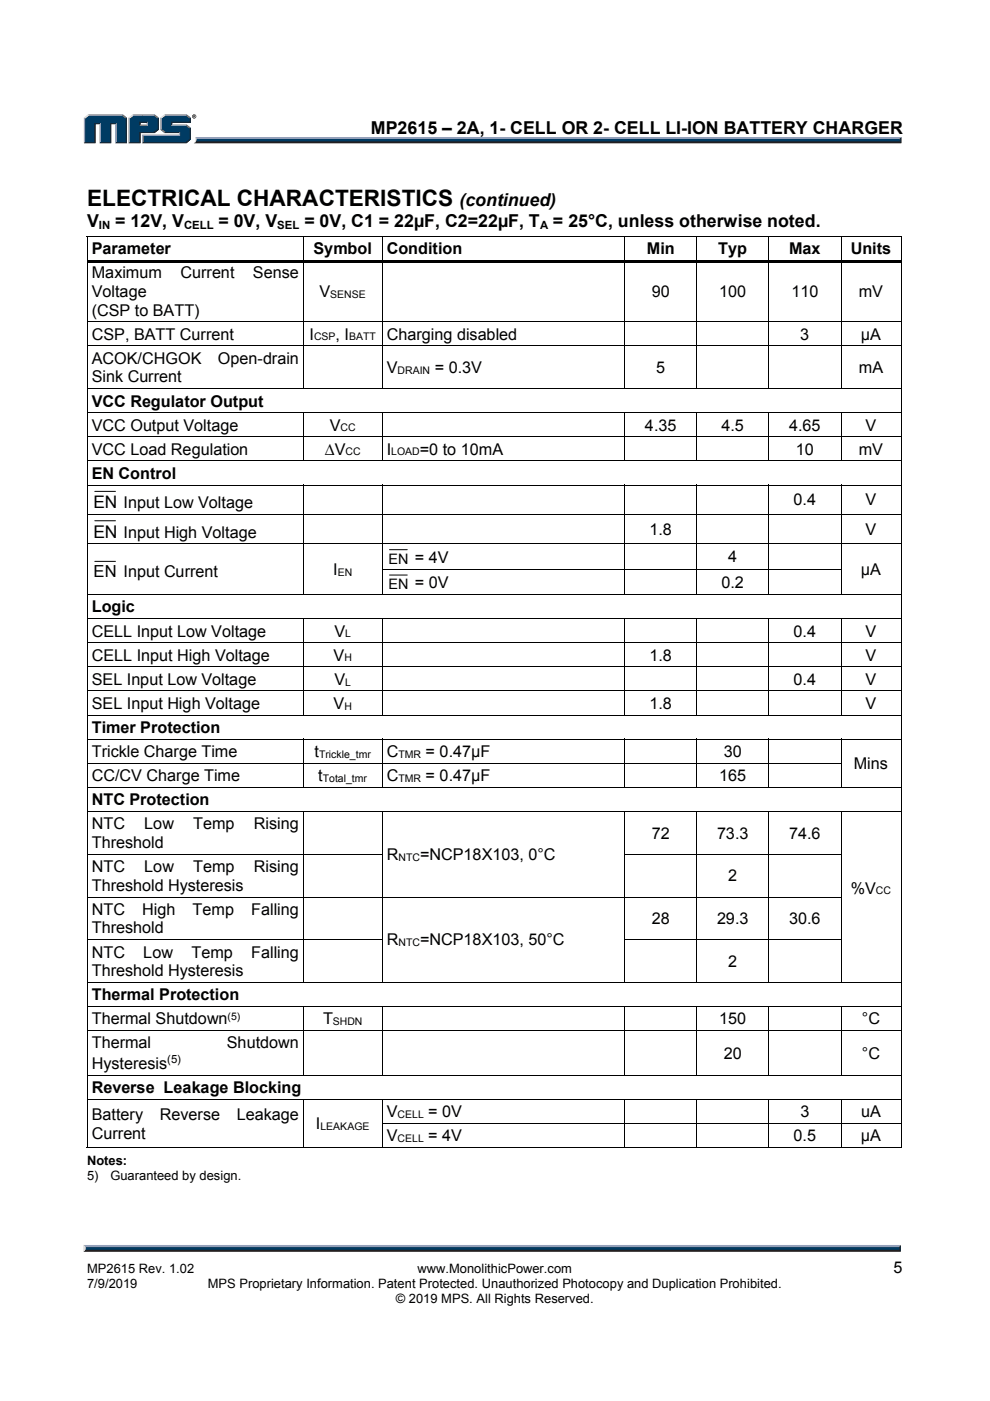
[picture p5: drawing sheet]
<svg xmlns="http://www.w3.org/2000/svg" width="210mm" height="297mm" viewBox="0 0 210 297" stroke-linecap="round" stroke-linejoin="round" font-family="sans-serif">
<path d="M18.1 264.7h172.6l.4 .7h-173.4z" fill="#231f20"/>
<path d="M17.7 264h173.4l-.4 .7h-172.6z" fill="#94a0b9"/>
<path d="M191.1 264v1.4l-.4-.4v-.6z" fill="#001339"/>
<path d="M18.1 264.4h172.6v.6h-172.6z" fill="#003b63"/>
<path d="M17.7 263.9l.4 .5v.6l-.4 .4z" fill="#dcddde"/>
<path d="M41.5 29.1h149.7l-.4 .6h-149.2z" fill="#94a0b9"/>
<path d="M41.6 29.7h149.2l.4 .7h-150.1l.4-.3z" fill="#231f20"/>
<path d="M190.8 29.5l.4-.4v1.3l-.4-.4z" fill="#001339"/>
<path d="M41.7 29.5h149.1v.5h-149.2z" fill="#003b63"/>
<path d="M41.5 29.1l.2 .4-.1 .5-.5 .4 .4-.6z" fill="#dcddde"/>
<path d="M29.5 26.7l.3-.3h1.3l.3 .3z" fill="#94a0b9"/>
<g fill="#003b63">
<path d="M18.1 25.1l.8-.6h7l.8 .6v5h-2v-4h-1.4v4h-1.9v-4h-1.4v4h-1.9z"/>
<path d="M27.5 25.1l.8-.6h2.1v1.3h-.9v.9h1.9v-.9h-1.2v-1.3h2.4l.8 .6v2.2l-.8 .7h-3.1v2.1h-2z"/>
<path d="M30.4 28.8h7.8v-.8h-3.2l-.8-.7v-2.2l.8-.6h4.4l.8 .6v.7h-3.9v.9h3.1l.8 .6v2.1l-.8 .7h-9z"/>
</g>
<path d="M34.9 24.4h4.7" fill="none" stroke="#94a0b9" stroke-width=".26"/>
<path d="M34 24.9l.9-.6 .2 .2-.8 .6z" fill="#dcddde"/>
<path d="M34.2 24.9v2.6" fill="none" stroke="#94a0b9" stroke-width=".26"/>
<path d="M34 27.5l.3-.2 .8 .7-.2 .2z" fill="#547194"/>
<path d="M34.9 28.1h3.3" fill="none" stroke="#001339" stroke-width=".26"/>
<g fill="#94a0b9">
<path d="M30.2 28.6h7.8v-.4l.2-.2v.8h-7.8z"/>
<path d="M30.2 28.6l.2 .2v1.3l-.2 .3z"/>
</g>
<path d="M36.3 25.8h3.9v-.7l.3-.2v1.2h-4v.3l-.2 .3z" fill="#001339"/>
<path d="M36.3 26.5h3.3" fill="none" stroke="#94a0b9" stroke-width=".26"/>
<path d="M39.6 26.4l.9 .7-.3 .2-.8-.6z" fill="#547194"/>
<g fill="#001339">
<path d="M30.2 30.4l.2-.3h9l.8-.7v-2.1l.3-.2v2.5l-.9 .8z"/>
<path d="M29.5 28h3.1l.8-.7v-2.2l.3-.2v2.6l-.9 .7h-3v2.2h-2.5l.2-.3h2z"/>
</g>
<path d="M32.8 24.3l.9 .6-.3 .2-.8-.6z" fill="#547194"/>
<path d="M28.1 24.4h4.7" fill="none" stroke="#94a0b9" stroke-width=".26"/>
<path d="M27.3 24.9l.8-.6 .2 .2-.8 .6z" fill="#dcddde"/>
<path d="M27.4 24.9v5.5" fill="none" stroke="#94a0b9" stroke-width=".26"/>
<path d="M31.1 26.1l.3-.3v.9l-.3-.3z" fill="#94a0b9"/>
<g fill="#001339">
<path d="M29.5 25.8h1.9l-.3 .3h-1.3v.3l-.3 .3z"/>
<path d="M26.7 25.1l.2-.2v5.5h-2.4l.2-.3h2z"/>
</g>
<path d="M26 24.3l.9 .6-.2 .2-.8-.6z" fill="#547194"/>
<path d="M18.7 24.4h7.3" fill="none" stroke="#94a0b9" stroke-width=".26"/>
<path d="M17.8 24.9l.9-.6 .2 .2-.8 .6z" fill="#dcddde"/>
<path d="M17.9 24.9v5.5" fill="none" stroke="#94a0b9" stroke-width=".26"/>
<path d="M20 26.1h1.4l-.3 .2h-.8v4.1h-2.5l.3-.3h1.9z" fill="#001339"/>
<path d="M21.3 26.1v4.3" fill="none" stroke="#94a0b9" stroke-width=".26"/>
<path d="M23.3 26.1h1.4l-.2 .2h-.9v4.1h-2.5l.3-.3h1.9z" fill="#001339"/>
<path d="M24.6 26.1v4.3" fill="none" stroke="#94a0b9" stroke-width=".26"/>
<path d="M39.6 24.3l.9 .6-.3 .2-.8-.6z" fill="#547194"/>
<path d="M40.8 24.7a.43 .43 0 0 1 .8 0 .43 .43 0 0 1-.8 0zM40.8 24.7a.36 .36 0 0 0 .7 0 .36 .36 0 0 0-.7 0zM41 24.5h.3l.1 .4-.2-.2-.2 .2zM41.1 24.5v.2h.1z" fill="#231f20"/>
<path d="M41.5 29.1h149.7l-.4 .6h-149.2z" fill="#94a0b9"/>
<path d="M41.6 29.7h149.2l.4 .7h-150.1l.4-.3z" fill="#231f20"/>
<path d="M190.8 29.5l.4-.4v1.3l-.4-.4z" fill="#001339"/>
<path d="M41.7 29.5h149.1v.5h-149.2z" fill="#003b63"/>
<path d="M41.5 29.1l.2 .4-.1 .5-.5 .4 .4-.6z" fill="#dcddde"/>
<path d="M29.5 26.7l.3-.3h1.3l.3 .3z" fill="#94a0b9"/>
<g fill="#003b63">
<path d="M18.1 25.1l.8-.6h7l.8 .6v5h-2v-4h-1.4v4h-1.9v-4h-1.4v4h-1.9z"/>
<path d="M27.5 25.1l.8-.6h2.1v1.3h-.9v.9h1.9v-.9h-1.2v-1.3h2.4l.8 .6v2.2l-.8 .7h-3.1v2.1h-2z"/>
<path d="M30.4 28.8h7.8v-.8h-3.2l-.8-.7v-2.2l.8-.6h4.4l.8 .6v.7h-3.9v.9h3.1l.8 .6v2.1l-.8 .7h-9z"/>
</g>
<path d="M34.9 24.4h4.7" fill="none" stroke="#94a0b9" stroke-width=".26"/>
<path d="M34 24.9l.9-.6 .2 .2-.8 .6z" fill="#dcddde"/>
<path d="M34.2 24.9v2.6" fill="none" stroke="#94a0b9" stroke-width=".26"/>
<path d="M34 27.5l.3-.2 .8 .7-.2 .2z" fill="#547194"/>
<path d="M34.9 28.1h3.3" fill="none" stroke="#001339" stroke-width=".26"/>
<g fill="#94a0b9">
<path d="M30.2 28.6h7.8v-.4l.2-.2v.8h-7.8z"/>
<path d="M30.2 28.6l.2 .2v1.3l-.2 .3z"/>
</g>
<path d="M36.3 25.8h3.9v-.7l.3-.2v1.2h-4v.3l-.2 .3z" fill="#001339"/>
<path d="M36.3 26.5h3.3" fill="none" stroke="#94a0b9" stroke-width=".26"/>
<path d="M39.6 26.4l.9 .7-.3 .2-.8-.6z" fill="#547194"/>
<g fill="#001339">
<path d="M30.2 30.4l.2-.3h9l.8-.7v-2.1l.3-.2v2.5l-.9 .8z"/>
<path d="M29.5 28h3.1l.8-.7v-2.2l.3-.2v2.6l-.9 .7h-3v2.2h-2.5l.2-.3h2z"/>
</g>
<path d="M32.8 24.3l.9 .6-.3 .2-.8-.6z" fill="#547194"/>
<path d="M28.1 24.4h4.7" fill="none" stroke="#94a0b9" stroke-width=".26"/>
<path d="M27.3 24.9l.8-.6 .2 .2-.8 .6z" fill="#dcddde"/>
<path d="M27.4 24.9v5.5" fill="none" stroke="#94a0b9" stroke-width=".26"/>
<path d="M31.1 26.1l.3-.3v.9l-.3-.3z" fill="#94a0b9"/>
<g fill="#001339">
<path d="M29.5 25.8h1.9l-.3 .3h-1.3v.3l-.3 .3z"/>
<path d="M26.7 25.1l.2-.2v5.5h-2.4l.2-.3h2z"/>
</g>
<path d="M26 24.3l.9 .6-.2 .2-.8-.6z" fill="#547194"/>
<path d="M18.7 24.4h7.3" fill="none" stroke="#94a0b9" stroke-width=".26"/>
<path d="M17.8 24.9l.9-.6 .2 .2-.8 .6z" fill="#dcddde"/>
<path d="M17.9 24.9v5.5" fill="none" stroke="#94a0b9" stroke-width=".26"/>
<path d="M20 26.1h1.4l-.3 .2h-.8v4.1h-2.5l.3-.3h1.9z" fill="#001339"/>
<path d="M21.3 26.1v4.3" fill="none" stroke="#94a0b9" stroke-width=".26"/>
<path d="M23.3 26.1h1.4l-.2 .2h-.9v4.1h-2.5l.3-.3h1.9z" fill="#001339"/>
<path d="M24.6 26.1v4.3" fill="none" stroke="#94a0b9" stroke-width=".26"/>
<path d="M39.6 24.3l.9 .6-.3 .2-.8-.6z" fill="#547194"/>
<path d="M40.8 24.7a.43 .43 0 0 1 .8 0 .43 .43 0 0 1-.8 0zM40.8 24.7a.36 .36 0 0 0 .7 0 .36 .36 0 0 0-.7 0zM41 24.5h.3l.1 .4-.2-.2-.2 .2zM41.1 24.5v.2h.1z" fill="#231f20"/>
<g fill="#000">
<path d="M18.4 50h.2v.7h-.2zM18.4 55.1h.2v.7h-.2zM18.6 55.1h45.7v.6h-45.7zM64.3 50h.2v.7h-.2zM64.3 55.7h.2v.1h-.2zM64.3 55.1h16.7v.6h-16.7zM81 50h.2v.7h-.2zM81 55.7h.2v.1h-.2zM81 55.1h51.4v.6h-51.4zM132.4 50h.2v.7h-.2zM132.4 55.7h.2v.1h-.2zM132.4 55.1h15.3v.6h-15.3z"/>
<path d="M147.7 50h.2v.7h-.2zM147.7 55.7l.2 .1zM147.7 55.1h15.3v.6h-15.3zM163 50h.2v.7h-.2zM163 55.7h.2v.1h-.2zM163 55.1h15.3v.6h-15.3zM178.3 50h.2v.7h-.2zM178.3 55.7h.2v.1h-.2zM178.3 55.1h12.8v.6h-12.8zM191.1 50h.1v.7h-.1zM191.1 50h.1v.2h-.1zM191.1 55.1h.1v.7h-.1z"/>
<path d="M18.4 68.1h.2v.7h-.2zM18.4 73.3h.2v.6h-.2zM64.3 68.1h.2v.7h-.2zM64.3 73.3h.2v.6h-.2zM81 68.1h.2v.7h-.2zM81 73.3h.2v.6h-.2zM132.4 68.1h.2v.7h-.2zM132.4 73.3h.2v.6h-.2zM147.7 68.1h.2v.7h-.2zM147.7 73.3h.2v.6h-.2zM163 68.1h.2v.7h-.2zM163 73.3h.2v.6h-.2z"/>
<path d="M178.3 68.1h.2v.7h-.2zM178.3 73.3h.2v.6h-.2zM191.1 68.1h.1v.7h-.1zM191.1 73.3h.1v.6h-.1zM18.4 82.3h.2v.7h-.2zM18.4 87.4h.2v.7h-.2zM18.4 92.5h.2v.7h-.2zM18.4 97.6h.2v.7h-.2zM64.3 87.4h.2v.7h-.2zM64.3 92.5h.2v.7h-.2zM81 87.4h.2v.7h-.2zM81 92.5h.2v.7h-.2z"/>
<path d="M132.4 87.4h.2v.7h-.2zM132.4 92.5h.2v.7h-.2zM147.7 87.4h.2v.7h-.2zM147.7 92.5h.2v.7h-.2zM163 87.4h.2v.7h-.2zM163 92.5h.2v.7h-.2zM178.3 87.4h.2v.7h-.2zM178.3 92.5h.2v.7h-.2zM191.1 82.3h.1v.7h-.1zM191.1 87.4h.1v.7h-.1zM191.1 92.5h.1v.7h-.1zM191.1 97.6h.1v.7h-.1z"/>
<path d="M18.4 102.8h.2v.6h-.2zM18.4 108.9h.2v.7h-.2zM18.4 115.2h.2v.7h-.2zM64.3 102.8h.2v.6h-.2zM64.3 108.9h.2v.7h-.2zM64.3 115.2h.2v.7h-.2zM81 102.8h.2v.6h-.2zM81 108.9h.2v.7h-.2zM81 115.2h.2v.7h-.2zM132.4 102.8h.2v.6h-.2zM132.4 108.9h.2v.7h-.2zM132.4 115.2h.2v.7h-.2z"/>
<path d="M147.7 102.8h.2v.6h-.2zM147.7 108.9h.2v.7h-.2zM147.7 115.2h.2v.7h-.2zM163 102.8h.2v.6h-.2zM163 108.9h.2v.7h-.2zM163 115.2h.2v.7h-.2zM178.3 102.8h.2v.6h-.2zM178.3 108.9h.2v.7h-.2zM178.3 115.2h.2v.7h-.2zM191.1 102.8h.1v.6h-.1zM191.1 108.9h.1v.7h-.1zM191.1 115.2h.1v.7h-.1z"/>
<path d="M18.4 120.6h.2v.7h-.2zM18.4 126h.2v.7h-.2zM18.4 131.1h.2v.7h-.2zM18.4 136.2h.2v.7h-.2zM64.3 120.6h.2v.7h-.2zM64.3 131.1h.2v.7h-.2zM64.3 136.2h.2v.7h-.2zM81 120.6h.2v.7h-.2zM81 131.1h.2v.7h-.2zM81 136.2h.2v.7h-.2zM132.4 120.6h.2v.7h-.2zM132.4 131.1h.2v.7h-.2z"/>
<path d="M132.4 136.2h.2v.7h-.2zM147.7 120.6h.2v.7h-.2zM147.7 131.1h.2v.7h-.2zM147.7 136.2h.2v.7h-.2zM163 120.6h.2v.7h-.2zM163 131.1h.2v.7h-.2zM163 136.2h.2v.7h-.2zM178.3 120.6h.2v.7h-.2zM178.3 131.1h.2v.7h-.2zM178.3 136.2h.2v.7h-.2zM191.1 120.6h.1v.7h-.1zM191.1 126h.1v.7h-.1z"/>
<path d="M191.1 131.1h.1v.7h-.1zM191.1 136.2h.1v.7h-.1zM18.4 141.3h.2v.7h-.2zM18.4 146.4h.2v.7h-.2zM18.4 151.5h.2v.7h-.2zM18.4 156.7h.2v.6h-.2zM64.3 141.3h.2v.7h-.2zM64.3 146.4h.2v.7h-.2zM64.3 156.7h.2v.6h-.2zM81 141.3h.2v.7h-.2zM81 146.4h.2v.7h-.2zM81 156.7h.2v.6h-.2z"/>
<path d="M132.4 141.3h.2v.7h-.2zM132.4 146.4h.2v.7h-.2zM132.4 156.7h.2v.6h-.2zM147.7 141.3h.2v.7h-.2zM147.7 146.4h.2v.7h-.2zM147.7 156.7h.2v.6h-.2zM163 141.3h.2v.7h-.2zM163 146.4h.2v.7h-.2zM163 156.7h.2v.6h-.2zM178.3 141.3h.2v.7h-.2zM178.3 146.4h.2v.7h-.2zM178.3 156.7h.2v.6h-.2z"/>
<path d="M191.1 141.3h.1v.7h-.1zM191.1 146.4h.1v.7h-.1zM191.1 151.5h.1v.7h-.1zM191.1 156.7h.1v.6h-.1zM18.4 161.8h.2v.6h-.2zM18.4 166.9h.2v.6h-.2zM18.4 172h.2v.7h-.2zM64.3 161.8h.2v.6h-.2zM64.3 172h.2v.7h-.2zM81 161.8h.2v.6h-.2zM81 172h.2v.7h-.2zM132.4 161.8h.2v.6h-.2z"/>
<path d="M132.4 172h.2v.7h-.2zM147.7 161.8h.2v.6h-.2zM147.7 172h.2v.7h-.2zM163 161.8h.2v.6h-.2zM163 172h.2v.7h-.2zM178.3 161.8h.2v.6h-.2zM178.3 172h.2v.7h-.2zM191.1 161.8h.1v.6h-.1zM191.1 166.9h.1v.6h-.1zM191.1 172h.1v.7h-.1zM18.4 181h.2v.7h-.2zM18.4 190.1h.2v.7h-.2z"/>
<path d="M18.4 199.1h.2v.7h-.2zM64.3 181h.2v.7h-.2zM64.3 190.1h.2v.7h-.2zM64.3 199.1h.2v.7h-.2zM81 181h.2v.7h-.2zM81 190.1h.2v.7h-.2zM81 199.1h.2v.7h-.2zM132.4 181h.2v.7h-.2zM132.4 190.1h.2v.7h-.2zM132.4 199.1h.2v.7h-.2zM147.7 181h.2v.7h-.2zM147.7 190.1h.2v.7h-.2z"/>
<path d="M147.7 199.1h.2v.7h-.2zM163 181h.2v.7h-.2zM163 190.1h.2v.7h-.2zM163 199.1h.2v.7h-.2zM178.3 181h.2v.7h-.2zM178.3 190.1h.2v.7h-.2zM178.3 199.1h.2v.7h-.2zM191.1 181h.1v.7h-.1zM191.1 190.1h.1v.7h-.1zM191.1 199.1h.1v.7h-.1zM18.4 208.2h.2v.7h-.2zM18.4 213.3h.2v.7h-.2z"/>
<path d="M18.4 218.4h.2v.7h-.2zM64.3 213.3h.2v.7h-.2zM64.3 218.4h.2v.7h-.2zM81 213.3h.2v.7h-.2zM81 218.4h.2v.7h-.2zM132.4 213.3h.2v.7h-.2zM132.4 218.4h.2v.7h-.2zM147.7 213.3h.2v.7h-.2zM147.7 218.4h.2v.7h-.2zM163 213.3h.2v.7h-.2zM163 218.4h.2v.7h-.2zM178.3 213.3h.2v.7h-.2z"/>
<path d="M178.3 218.4h.2v.7h-.2zM191.1 208.2h.1v.7h-.1zM191.1 213.3h.1v.7h-.1zM191.1 218.4h.1v.7h-.1zM18.4 227.9h.2v.7h-.2zM18.4 233h.2v.7h-.2zM18.4 238.1h.2v.7h-.2zM64.3 233h.2v.7h-.2zM64.3 238.1h.2v.7h-.2zM81 233h.2v.7h-.2zM81 238.1h.2v.7h-.2zM132.4 233h.2v.7h-.2z"/>
<path d="M132.4 238.1h.2v.7h-.2zM147.7 233h.2v.7h-.2zM147.7 238.1h.2v.7h-.2zM163 233h.2v.7h-.2zM163 238.1h.2v.7h-.2zM178.3 233h.2v.7h-.2zM178.3 238.1h.2v.7h-.2zM191.1 227.9h.1v.7h-.1zM191.1 233h.1v.7h-.1zM191.1 238.1h.1v.7h-.1zM191.1 243.2h.1v.2h-.1z"/>
</g>
<g fill="none" stroke="#000" stroke-width=".21">
<path d="M18.4 50.1h45.9M18.5 50.7v4.4M18.5 55.8v12.3M64.4 50.7v4.4M64.4 55.8v12.3M64.5 50.1h16.5M81.1 50.7v4.4M81.1 55.8v12.3M81.2 50.1h51.2M132.5 50.7v4.4M132.5 55.8v12.3M132.6 50.1h15.1"/>
<path d="M147.8 50.7v4.4M147.8 55.8v12.3M147.9 50.1h15.1M163.1 50.7v4.4M163.1 55.8v12.3M163.2 50.1h15.1M178.4 50.7v4.4M178.4 55.8v12.3M178.5 50.1h12.6M191.2 50.7v4.4M191.2 55.8v12.3M18.5 68.8v4.5"/>
<path d="M18.5 73.9v8.4M18.6 68.2h45.7M18.6 73.3h45.7M64.4 68.8v4.5M64.4 73.9v8.4M64.5 68.2h16.5M64.5 73.3h16.5M81.1 68.8v4.5M81.1 73.9v8.4M81.2 68.2h51.2M81.2 73.3h51.2M132.5 68.8v4.5"/>
<path d="M132.5 73.9v8.4M132.6 68.2h15.1M132.6 73.3h15.1M147.8 68.8v4.5M147.8 73.9v8.4M147.9 68.2h15.1M147.9 73.3h15.1M163.1 68.8v4.5M163.1 73.9v8.4M163.2 68.2h15.1M163.2 73.3h15.1M178.4 68.8v4.5"/>
<path d="M178.4 73.9v8.4M178.5 68.2h12.6M178.5 73.3h12.6M191.2 68.8v4.5M191.2 73.9v8.4M18.5 83v4.4M18.5 88.1v4.4M18.5 93.2v4.4M18.5 98.3v4.5M18.6 82.4h172.5M18.6 87.5h45.7M18.6 92.6h45.7"/>
<path d="M18.6 97.7h172.5M64.4 88.1v4.4M64.4 93.2v4.4M64.5 87.5h16.5M64.5 92.6h16.5M81.1 88.1v4.4M81.1 93.2v4.4M81.2 87.5h51.2M81.2 92.6h51.2M132.5 88.1v4.4M132.5 93.2v4.4M132.6 87.5h15.1"/>
<path d="M132.6 92.6h15.1M147.8 88.1v4.4M147.8 93.2v4.4M147.9 87.5h15.1M147.9 92.6h15.1M163.1 88.1v4.4M163.1 93.2v4.4M163.2 87.5h15.1M163.2 92.6h15.1M178.4 88.1v4.4M178.4 93.2v4.4M178.5 87.5h12.6"/>
<path d="M178.5 92.6h12.6M191.2 83v4.4M191.2 88.1v4.4M191.2 93.2v4.4M191.2 98.3v4.5M18.5 103.4v5.5M18.5 109.6v5.6M18.5 115.9v4.7M18.6 102.8h45.7M18.6 109h45.7M18.6 115.3h45.7M20.1 110.4h4.4"/>
<path d="M20.1 104.2h4.4M20.1 119h4.4M64.4 103.4v5.5M64.4 109.6v5.6M64.4 115.9v4.7M64.5 102.8h16.5M64.5 109h16.5M64.5 115.3h16.5M81.1 103.4v5.5M81.1 109.6v5.6M81.1 115.9v4.7M81.2 102.8h51.2"/>
<path d="M81.2 109h51.2M81.2 115.3h51.2M82.6 116.5h3.8M132.5 103.4v5.5M132.5 109.6v5.6M132.5 115.9v4.7M132.6 102.8h15.1M132.6 109h15.1M132.6 115.3h15.1M147.8 103.4v5.5M147.8 109.6v5.6M147.8 115.9v4.7"/>
<path d="M147.9 102.8h15.1M147.9 109h15.1M147.9 115.3h15.1M163.1 103.4v5.5M163.1 109.6v5.6M163.1 115.9v4.7M163.2 102.8h15.1M163.2 109h15.1M163.2 115.3h15.1M178.4 103.4v5.5M178.4 109.6v5.6M178.4 115.9v4.7"/>
<path d="M178.5 102.8h12.6M178.5 109h12.6M178.5 115.3h12.6M191.2 103.4v5.5M191.2 109.6v5.6M191.2 115.9v4.7M18.5 121.3v4.7M18.5 126.7v4.4M18.5 131.8v4.4M18.5 136.9v4.4M18.6 126.1h172.5M18.6 131.2h45.7"/>
<path d="M18.6 136.3h45.7M64.4 121.3v4.7M64.4 131.8v4.4M64.4 136.9v4.4M64.5 131.2h16.5M64.5 136.3h16.5M81.1 121.3v4.7M81.1 131.8v4.4M81.1 136.9v4.4M81.2 120.7h51.2M81.2 131.2h51.2M81.2 136.3h51.2"/>
<path d="M82.6 121.9h3.8M132.5 121.3v4.7M132.5 131.8v4.4M132.5 136.9v4.4M132.6 120.7h15.1M132.6 131.2h15.1M132.6 136.3h15.1M147.8 121.3v4.7M147.8 131.8v4.4M147.8 136.9v4.4M147.9 120.7h15.1M147.9 131.2h15.1"/>
<path d="M147.9 136.3h15.1M163.1 121.3v4.7M163.1 131.8v4.4M163.1 136.9v4.4M163.2 120.7h15.1M163.2 131.2h15.1M163.2 136.3h15.1M178.4 121.3v4.7M178.4 131.8v4.4M178.4 136.9v4.4M178.5 131.2h12.6M178.5 136.3h12.6"/>
<path d="M191.2 121.3v4.7M191.2 126.7v4.4M191.2 131.8v4.4M191.2 136.9v4.4M18.5 142v4.4M18.5 147.1v4.4M18.5 152.2v4.5M18.5 157.3v4.5M18.6 141.4h45.7M18.6 146.5h45.7M18.6 151.6h172.5M18.6 156.7h45.7"/>
<path d="M64.4 142v4.4M64.4 147.1v4.4M64.4 157.3v4.5M64.5 141.4h16.5M64.5 146.5h16.5M64.5 156.7h16.5M81.1 142v4.4M81.1 147.1v4.4M81.1 157.3v4.5M81.2 141.4h51.2M81.2 146.5h51.2M81.2 156.7h51.2"/>
<path d="M132.5 142v4.4M132.5 147.1v4.4M132.5 157.3v4.5M132.6 141.4h15.1M132.6 146.5h15.1M132.6 156.7h15.1M147.8 142v4.4M147.8 147.1v4.4M147.8 157.3v4.5M147.9 141.4h15.1M147.9 146.5h15.1M147.9 156.7h15.1"/>
<path d="M163.1 142v4.4M163.1 147.1v4.4M163.1 157.3v4.5M163.2 141.4h15.1M163.2 146.5h15.1M163.2 156.7h15.1M178.4 142v4.4M178.4 147.1v4.4M178.4 157.3v4.5M178.5 141.4h12.6M178.5 146.5h12.6M178.5 156.7h12.6"/>
<path d="M191.2 142v4.4M191.2 147.1v4.4M191.2 152.2v4.5M191.2 157.3v4.5M18.5 162.4v4.5M18.5 167.5v4.5M18.5 172.7v8.3M18.6 161.8h45.7M18.6 166.9h172.5M18.6 172.1h45.7M64.4 162.4v4.5M64.4 172.7v8.3"/>
<path d="M64.5 161.8h16.5M64.5 172.1h16.5M81.1 162.4v4.5M81.1 172.7v8.3M81.2 161.8h51.2M81.2 172.1h51.2M132.5 162.4v4.5M132.5 172.7v8.3M132.6 161.8h15.1M132.6 172.1h15.1M147.8 162.4v4.5M147.8 172.7v8.3"/>
<path d="M147.9 161.8h15.1M147.9 172.1h15.1M163.1 162.4v4.5M163.1 172.7v8.3M163.2 161.8h15.1M163.2 172.1h15.1M178.4 162.4v4.5M178.4 172.7v8.3M178.5 172.1h12.6M191.2 162.4v4.5M191.2 167.5v4.5M191.2 172.7v8.3"/>
<path d="M18.5 181.7v8.4M18.5 190.8v8.3M18.5 199.8v8.4M18.6 181.1h45.7M18.6 190.2h45.7M18.6 199.2h45.7M64.4 181.7v8.4M64.4 190.8v8.3M64.4 199.8v8.4M64.5 181.1h16.5M64.5 190.2h16.5M64.5 199.2h16.5"/>
<path d="M81.1 181.7v8.4M81.1 190.8v8.3M81.1 199.8v8.4M81.2 190.2h51.2M132.5 181.7v8.4M132.5 190.8v8.3M132.5 199.8v8.4M132.6 181.1h15.1M132.6 190.2h15.1M132.6 199.2h15.1M147.8 181.7v8.4M147.8 190.8v8.3"/>
<path d="M147.8 199.8v8.4M147.9 181.1h15.1M147.9 190.2h15.1M147.9 199.2h15.1M163.1 181.7v8.4M163.1 190.8v8.3M163.1 199.8v8.4M163.2 181.1h15.1M163.2 190.2h15.1M163.2 199.2h15.1M178.4 181.7v8.4M178.4 190.8v8.3"/>
<path d="M178.4 199.8v8.4M191.2 181.7v8.4M191.2 190.8v8.3M191.2 199.8v8.4M18.5 208.9v4.4M18.5 214v4.4M18.5 219.1v8.8M18.6 208.3h172.5M18.6 213.4h45.7M18.6 218.5h45.7M64.4 214v4.4M64.4 219.1v8.8"/>
<path d="M64.5 213.4h16.5M64.5 218.5h16.5M81.1 214v4.4M81.1 219.1v8.8M81.2 213.4h51.2M81.2 218.5h51.2M132.5 214v4.4M132.5 219.1v8.8M132.6 213.4h15.1M132.6 218.5h15.1M147.8 214v4.4M147.8 219.1v8.8"/>
<path d="M147.9 213.4h15.1M147.9 218.5h15.1M163.1 214v4.4M163.1 219.1v8.8M163.2 213.4h15.1M163.2 218.5h15.1M178.4 214v4.4M178.4 219.1v8.8M178.5 213.4h12.6M178.5 218.5h12.6M191.2 208.9v4.4M191.2 214v4.4"/>
<path d="M191.2 219.1v8.8M18.5 228.6v4.4M18.5 233.7v4.4M18.5 238.8v4.6M18.6 227.9h172.5M18.6 233.1h45.7M64.4 233.7v4.4M64.4 238.8v4.6M64.5 233.1h16.5M81.1 233.7v4.4M81.1 238.8v4.6M81.2 233.1h51.2"/>
<path d="M81.2 238.2h51.2M132.5 233.7v4.4M132.5 238.8v4.6M132.6 233.1h15.1M132.6 238.2h15.1M147.8 233.7v4.4M147.8 238.8v4.6M147.9 233.1h15.1M147.9 238.2h15.1M163.1 233.7v4.4M163.1 238.8v4.6M163.2 233.1h15.1"/>
<path d="M163.2 238.2h15.1M178.4 233.7v4.4M178.4 238.8v4.6M178.5 233.1h12.6M178.5 238.2h12.6M191.2 228.6v4.4M191.2 233.7v4.4M191.2 238.8v4.6M18.4 243.3h45.9M64.5 243.3h16.5M81.2 243.3h51.2M132.6 243.3h15.1"/>
<path d="M147.9 243.3h15.1M163.2 243.3h15.1M178.5 243.3h12.6"/>
</g>
<text font-size="4.8" x="18.5" y="43.6">ELECTRICAL CHARACTERISTICS</text>
<g font-size="3.8">
<text x="78.7" y="28.5">MP2615 – 2A, 1- CELL OR 2- CELL LI-ION BATTERY CHARGER</text>
<text x="97.5" y="43.6">(continued)</text>
<text x="18.5" y="48.2">V</text>
<text x="24.4" y="48.2">= 12V, V</text>
<text x="46.4" y="48.2">= 0V, V</text>
<text x="64.6" y="48.2">= 0V, C1 = 22µF, C2=22µF, T</text>
<text x="117.3" y="48.2">= 25°C, unless otherwise noted.</text>
</g>
<g font-size="3.7">
<text x="19.9" y="107.7">EN Input Low Voltage</text>
<text x="19.9" y="114">EN Input High Voltage</text>
</g>
<text font-size="3.5" x="19.9" y="122.4">EN Input Current</text>
<g font-size="3.4">
<text x="19.5" y="53.9">Parameter</text>
<text x="66.5" y="53.9">Symbol</text>
<text x="82" y="53.9">Condition</text>
<text x="137.2" y="53.9">Min</text>
<text x="152.4" y="53.9">Typ</text>
<text x="167.4" y="53.9">Max</text>
<text x="180.4" y="53.9">Units</text>
<text x="19.5" y="59">Maximum</text>
<text x="38.3" y="59">Current</text>
<text x="53.7" y="59">Sense</text>
<text x="19.5" y="63">Voltage</text>
<text x="67.8" y="63">V</text>
<text x="138.2" y="63">90</text>
<text x="152.5" y="63">100</text>
<text x="167.9" y="63">110</text>
<text x="182.2" y="63">mV</text>
<text x="19.5" y="66.9">(CSP to BATT)</text>
<text x="19.5" y="72">CSP, BATT Current</text>
<text x="19.5" y="77.1">ACOK/CHGOK</text>
<text x="46.2" y="77.1">Open-drain</text>
<text x="65.7" y="72">I</text>
<text x="71.2" y="72">, I</text>
<text x="82" y="72">Charging disabled</text>
<text x="169.7" y="72">3</text>
<text x="182.6" y="72">µA</text>
<text x="19.5" y="81.1">Sink Current</text>
<text x="82" y="79.1">V</text>
<text x="92.2" y="79.1">= 0.3V</text>
<text x="139.2" y="79.1">5</text>
<text x="182.2" y="79.1">mA</text>
<text x="19.5" y="86.2">VCC Regulator Output</text>
<text x="19.5" y="91.3">VCC Output Voltage</text>
<text x="70" y="91.3">V</text>
<text x="136.8" y="91.3">4.35</text>
<text x="153" y="91.3">4.5</text>
<text x="167.4" y="91.3">4.65</text>
<text x="183.6" y="91.3">V</text>
<text x="19.5" y="96.4">VCC Load Regulation</text>
<text x="19.5" y="101.5">EN Control</text>
<text x="68.9" y="96.4">∆V</text>
<text x="82" y="96.4">I</text>
<text x="89" y="96.4">=0 to 10mA</text>
<text x="168.8" y="96.4">10</text>
<text x="182.2" y="96.4">mV</text>
<text x="168.3" y="107.2">0.4</text>
<text x="183.6" y="107.2">V</text>
<text x="137.8" y="113.4">1.8</text>
<text x="183.6" y="113.4">V</text>
<text x="154.5" y="119.2">4</text>
<text x="70.7" y="121.9">I</text>
<text x="153" y="124.6">0.2</text>
<text x="182.6" y="121.9">μA</text>
<text x="19.5" y="129.9">Logic</text>
<text x="19.5" y="135">CELL Input Low Voltage</text>
<text x="71" y="135">V</text>
<text x="168.3" y="135">0.4</text>
<text x="183.6" y="135">V</text>
<text x="19.5" y="140.1">CELL Input High Voltage</text>
<text x="70.8" y="140.1">V</text>
<text x="137.8" y="140.1">1.8</text>
<text x="183.6" y="140.1">V</text>
<text x="19.5" y="145.2">SEL Input Low Voltage</text>
<text x="70.9" y="145.2">V</text>
<text x="168.3" y="145.2">0.4</text>
<text x="183.6" y="145.2">V</text>
<text x="19.5" y="150.3">SEL Input High Voltage</text>
<text x="19.5" y="155.4">Timer Protection</text>
<text x="70.8" y="150.3">V</text>
<text x="137.8" y="150.3">1.8</text>
<text x="183.6" y="150.3">V</text>
<text x="19.5" y="160.5">Trickle Charge Time</text>
<text x="66.7" y="160.5">t</text>
<text x="82" y="160.5">C</text>
<text x="90.3" y="160.5">= 0.47μF</text>
<text x="153.5" y="160.5">30</text>
<text x="19.5" y="165.6">CC/CV Charge Time</text>
<text x="67.5" y="165.6">t</text>
<text x="82" y="165.6">C</text>
<text x="90.3" y="165.6">= 0.47μF</text>
<text x="152.5" y="165.6">165</text>
<text x="181.1" y="163.1">Mins</text>
<text x="19.5" y="170.8">NTC Protection</text>
<text x="19.5" y="175.9">NTC</text>
<text x="19.5" y="179.8">Threshold</text>
<text x="30.6" y="175.9">Low</text>
<text x="41" y="175.9">Temp</text>
<text x="53.9" y="175.9">Rising</text>
<text x="138.2" y="177.8">72</text>
<text x="152.1" y="177.8">73.3</text>
<text x="167.4" y="177.8">74.6</text>
<text x="19.5" y="184.9">NTC</text>
<text x="30.6" y="184.9">Low</text>
<text x="41" y="184.9">Temp</text>
<text x="53.8" y="184.9">Rising</text>
<text x="82" y="182.4">R</text>
<text x="89.1" y="182.4">=NCP18X103, 0°C</text>
<text x="19.5" y="188.8">Threshold Hysteresis</text>
<text x="154.5" y="186.9">2</text>
<text x="180.4" y="189.4">%V</text>
<text x="19.5" y="194">NTC</text>
<text x="19.5" y="197.9">Threshold</text>
<text x="30.2" y="194">High</text>
<text x="40.8" y="194">Temp</text>
<text x="53.3" y="194">Falling</text>
<text x="138.2" y="195.9">28</text>
<text x="152.1" y="195.9">29.3</text>
<text x="167.4" y="195.9">30.6</text>
<text x="19.5" y="203">NTC</text>
<text x="30.4" y="203">Low</text>
<text x="40.6" y="203">Temp</text>
<text x="53.3" y="203">Falling</text>
<text x="82" y="200.4">R</text>
<text x="89.1" y="200.4">=NCP18X103, 50°C</text>
<text x="19.5" y="206.9">Threshold Hysteresis</text>
<text x="154.5" y="205">2</text>
<text x="19.5" y="212.1">Thermal Protection</text>
<text x="19.5" y="217.2">Thermal Shutdown</text>
<text x="68.5" y="217.2">T</text>
<text x="152.6" y="217.2">150</text>
<text x="182.8" y="217.2">°C</text>
<text x="19.5" y="222.3">Thermal</text>
<text x="19.5" y="226.5">Hysteresis</text>
<text x="48.1" y="222.3">Shutdown</text>
<text x="153.5" y="224.5">20</text>
<text x="182.8" y="224.5">°C</text>
<text x="19.5" y="231.8">Reverse Leakage Blocking</text>
<text x="19.5" y="237.4">Battery</text>
<text x="33.9" y="237.4">Reverse</text>
<text x="50.2" y="237.4">Leakage</text>
<text x="67" y="239.4">I</text>
<text x="82" y="236.9">V</text>
<text x="90.8" y="236.9">= 0V</text>
<text x="169.8" y="236.9">3</text>
<text x="182.6" y="236.9">uA</text>
<text x="19.5" y="241.4">Current</text>
<text x="82" y="242">V</text>
<text x="90.8" y="242">= 4V</text>
<text x="168.3" y="242">0.5</text>
<text x="182.6" y="242">µA</text>
<text x="189.5" y="269.9">5</text>
</g>
<g font-size="3.1">
<text x="82.4" y="119.5">EN = 4V</text>
<text x="82.4" y="124.9">EN = 0V</text>
</g>
<g font-size="2.7">
<text x="18.5" y="246.9">Notes:</text>
<text x="18.5" y="250.1">5)</text>
<text x="23.4" y="250.1">Guaranteed by design.</text>
<text x="18.5" y="269.9">MP2615 Rev. 1.02</text>
<text x="88.6" y="269.9">www.MonolithicPower.com</text>
<text x="18.5" y="273.2">7/9/2019</text>
<text x="44.1" y="273.2">MPS Proprietary Information. Patent Protected. Unauthorized Photocopy and Duplication Prohibited.</text>
<text x="83.9" y="276.4">© 2019 MPS. All Rights Reserved.</text>
</g>
<g font-size="2.4">
<text x="21" y="48.6">IN</text>
<text x="39" y="48.6">CELL</text>
<text x="58.8" y="48.6">SEL</text>
<text x="114.6" y="48.6">A</text>
<text x="35.5" y="225.4">(5)</text>
</g>
<g font-size="2.2">
<text x="70.1" y="63.1">SENSE</text>
<text x="66.6" y="72.2">CSP</text>
<text x="74" y="72.2">BATT</text>
<text x="84.3" y="79.3">DRAIN</text>
<text x="72.2" y="91.5">CC</text>
<text x="73.3" y="96.6">CC</text>
<text x="83" y="96.6">LOAD</text>
<text x="71.6" y="122.1">EN</text>
<text x="73.2" y="135.1">L</text>
<text x="73" y="140.3">H</text>
<text x="73.2" y="145.4">L</text>
<text x="73" y="150.5">H</text>
<text x="67.7" y="160.7">Trickle_tmr</text>
<text x="84.5" y="160.7">TMR</text>
<text x="68.5" y="165.8">Total_tmr</text>
<text x="84.5" y="165.8">TMR</text>
<text x="84.5" y="182.5">NTC</text>
<text x="185.8" y="189.6">CC</text>
<text x="84.5" y="200.6">NTC</text>
<text x="48.3" y="216.2">(5)</text>
<text x="70.6" y="217.4">SHDN</text>
<text x="68" y="239.6">LEAKAGE</text>
<text x="84.3" y="237">CELL</text>
<text x="84.3" y="242.1">CELL</text>
</g>
</svg>
